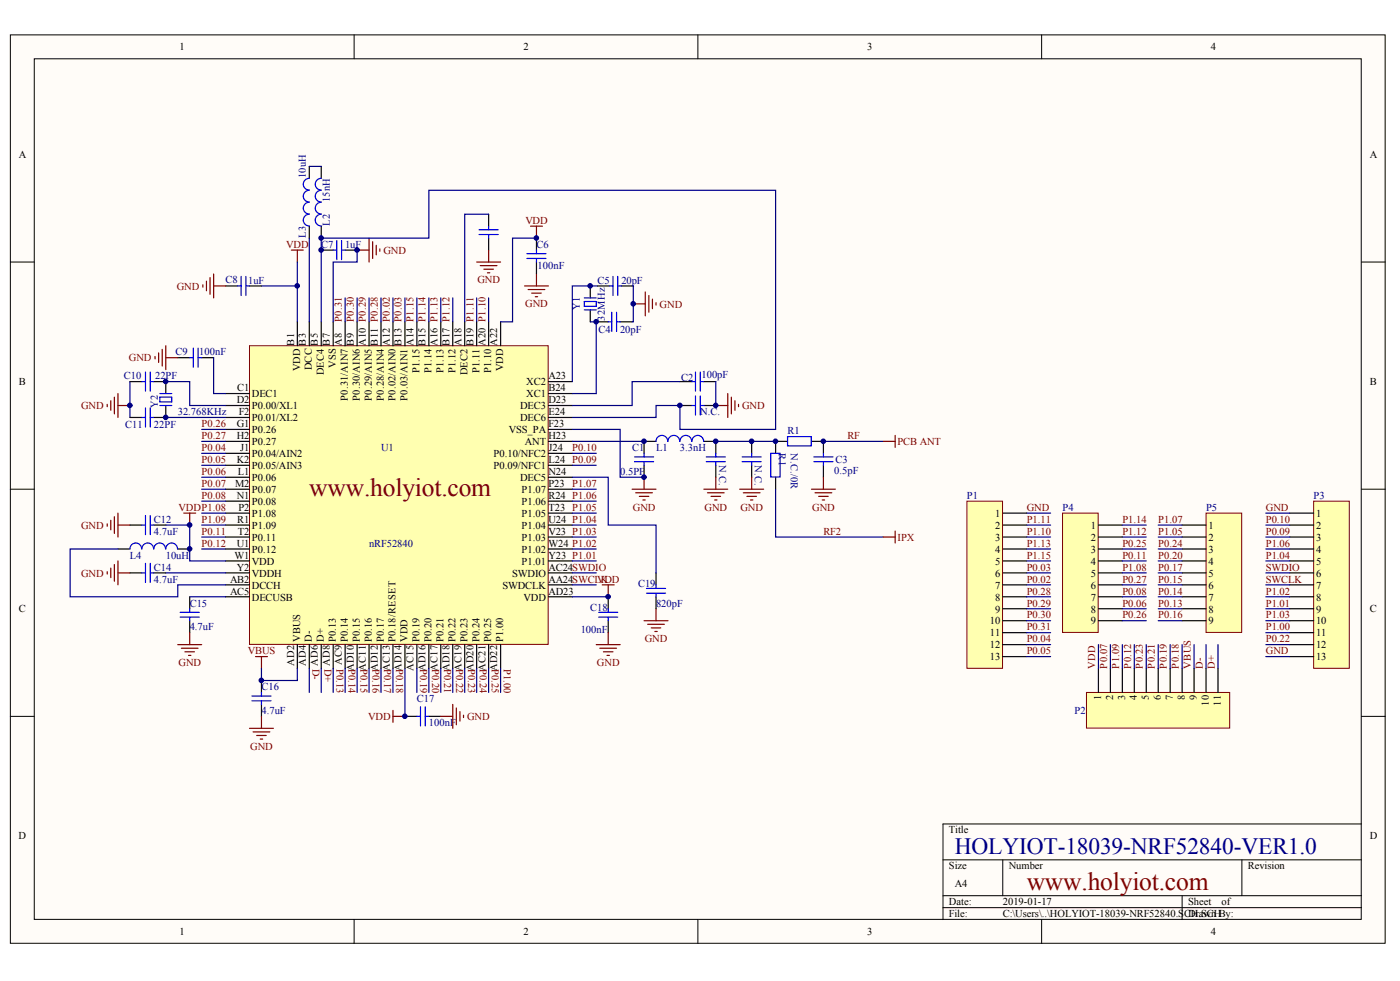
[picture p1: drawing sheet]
<svg xmlns="http://www.w3.org/2000/svg" width="291mm" height="204mm" viewBox="0 0 291 204" stroke-linecap="round" stroke-linejoin="round" font-family="sans-serif">
<g fill="#fffcf8" stroke="#000" stroke-width=".21">
<path d="M2.2 7.2h285.8v188.9h-285.8z"/>
<path d="M7.1 12.2h275.9v178.9h-275.9z"/>
</g>
<g fill="none" stroke="#000" stroke-width=".21">
<path d="M73.6 7.2v5M145.1 7.2v5M216.5 7.2v5M2.2 54.5h4.9M283 54.5h5M2.2 101.7h4.9M283 101.7h5M2.2 148.9h4.9M283 148.9h5M196 178.7h87M208.5 178.7v7.5M258.2 178.7v7.5"/>
<path d="M283 171.3h-87v19.8M73.6 191.1v5M145.1 191.1v5M196 186.2h87M196 188.7h87M216.5 191.1v5M245.7 186.2v4.9"/>
</g>
<path d="M51.9 71.9h62.1v62h-62.1z" fill="#ffffb0" stroke="#800000" stroke-width=".21"/>
<g fill="none" stroke="#000" stroke-width=".25">
<path d="M64.3 34.6v2.5M66.8 34.6v2.5M46.9 59.4h2.5M51.9 59.4h2.5M64.3 47v2.5M66.8 47v2.5M66.8 52h2.5M71.8 52h2.4M101.6 49.5v2.5M111.5 49.5v2.5M111.5 54.5v2.5M122.7 59.4v2.5"/>
<path d="M124.2 59.4h2.5M129.2 59.4h2.5M27 79.3h2.5M32 79.3h2.5v2.5M37 74.3h2.4M41.9 74.3h2.5M61.8 66.9v5M64.3 66.9v5M66.8 66.9v5M69.3 66.9v5M71.8 66.9v5M74.2 66.9v5"/>
<path d="M76.7 66.9v5M79.2 66.9v5M81.7 66.9v5M84.2 66.9v5M86.7 66.9v5M89.2 66.9v5M91.6 66.9v5M94.1 66.9v5M96.6 66.9v5M99.1 66.9v5M101.6 66.9v5M104.1 66.9v5"/>
<path d="M114 79.3h5M122.7 64.4v2.5M124 66.9h2.4M128.9 66.9h2.5M141.4 79.3h2.4M146.3 79.3h2.5M27 86.8h2.5M34.5 84.3v2.5h-2.5M46.9 81.8h5M46.9 84.3h5M46.9 86.8h5M46.9 89.3h5"/>
<path d="M46.9 91.7h5M46.9 94.2h5M46.9 96.7h5M46.9 99.2h5M114 81.8h5M114 84.3h5M114 86.8h5M114 89.3h5M114 91.7h5M114 94.2h5M114 96.7h5M114 99.2h5"/>
<path d="M133.9 96.7v2.5M136.4 91.7h-2.5v2.5M141.4 84.3h2.4M146.3 84.3h2.5M146.3 91.7h2.5M148.8 96.7v2.5M156.3 96.7v2.5M161.2 99.2v2.5M163.7 91.7h-2.5v2.5M168.7 91.7h2.5v2.5M171.2 96.7v2.5M27 109.1h2.5"/>
<path d="M27 119.1h2.5M32 109.1h2.5M32 119.1h2.5M46.9 101.7h5M46.9 104.2h5M46.9 106.7h5M46.9 109.1h5M46.9 111.6h5M46.9 114.1h5M46.9 116.6h5M46.9 119.1h5M114 101.7h5"/>
<path d="M114 104.2h5M114 106.7h5M114 109.1h5M114 111.6h5M114 114.1h5M114 116.6h5M114 119.1h5M39.4 124v2.5M39.4 129v2.5M46.9 121.6h5M46.9 124h5M61.8 134v5"/>
<path d="M64.3 134v5M66.8 134v5M69.3 134v5M71.8 134v5M74.2 134v5M76.7 134v5M79.2 134v5M81.7 134v5M84.2 134v5M86.7 134v5M89.2 134v5M91.6 134v5"/>
<path d="M94.1 134v5M96.6 134v5M99.1 134v5M101.6 134v5M104.1 134v5M114 121.6h5M114 124h5M126.4 124v2.5M126.4 129v2.5M54.4 141.4v2.5M54.4 146.4v2.5M84.2 148.9h2.5"/>
<path d="M89.2 148.9h2.4"/>
</g>
<g fill="none" stroke="#00f" stroke-width=".25">
<path d="M64.3 39.6a1.22 1.22 0 0 0-1.2 1.2 1.22 1.22 0 0 0 1.2 1.2M64.3 37.1a1.22 1.22 0 0 0-1.2 1.2 1.22 1.22 0 0 0 1.2 1.2M66.8 39.6a1.22 1.22 0 0 0-1.3 1.2 1.22 1.22 0 0 0 1.3 1.2M66.8 37.1a1.22 1.22 0 0 0-1.3 1.2 1.22 1.22 0 0 0 1.3 1.2M49.4 59.4h.7M50.1 57.4v4M51.1 59.4h.8M51.1 57.4v4M64.3 44.5a1.22 1.22 0 0 0-1.2 1.2 1.22 1.22 0 0 0 1.2 1.3M64.3 42a1.22 1.22 0 0 0-1.2 1.3 1.22 1.22 0 0 0 1.2 1.2M66.8 44.5a1.22 1.22 0 0 0-1.3 1.2 1.22 1.22 0 0 0 1.3 1.3M66.8 42a1.22 1.22 0 0 0-1.3 1.3 1.22 1.22 0 0 0 1.3 1.2"/>
<path d="M69.3 52h.7M70 50v4M71 50v4M71 52h.8M99.6 48.8h4M99.6 47.8h4M101.6 48.8v.7M109.5 53.7h4M109.5 52.7h4M111.5 52v.7M111.5 53.7v.8M126.7 59.4h.7"/>
<path d="M127.4 57.4v4M128.4 57.4v4M128.4 59.4h.8M29.5 79.3h.7M30.2 77.3v4M31.2 79.3h.8M31.2 77.3v4M39.4 74.3h.8M40.2 72.4v3.9M41.2 72.4v3.9M41.2 74.3h.7M121.5 62.7h2.5v1h-2.5z"/>
<path d="M121.5 61.9h2.5M121.5 64.4h2.5M126.4 66.9h.8M127.2 64.9v4M128.2 64.9v4M128.2 66.9h.7M143.8 79.3h.8M144.6 77.3v4M145.6 77.3v4M145.6 79.3h.7M29.5 86.8h.7M30.2 84.8v4"/>
<path d="M31.2 84.8v4M31.2 86.8h.8M33.2 82.5h2.5v1h-2.5zM33.2 84.3h2.5M33.2 81.8h2.5M131.9 96h4M131.9 95h4M133.9 94.2v.8M133.9 96v.7M138.8 91.7a1.22 1.22 0 0 0-1.2-1.2 1.22 1.22 0 0 0-1.2 1.2M141.3 91.7a1.22 1.22 0 0 0-1.2-1.2 1.22 1.22 0 0 0-1.2 1.2M143.8 91.7a1.22 1.22 0 0 0-1.2-1.2 1.22 1.22 0 0 0-1.2 1.2"/>
<path d="M143.8 84.3h.8M144.6 82.3v4M145.6 82.3v4M145.6 84.3h.7M146.3 91.7a1.22 1.22 0 0 0-1.2-1.2 1.22 1.22 0 0 0-1.3 1.2M146.8 96h4M146.8 95h4M148.8 96v.7M154.3 96h4M154.3 95h4M156.3 96v.7M160.2 94.2h2v4.9h-2z"/>
<path d="M163.7 90.7h4.9v2h-4.9zM169.2 96h4M169.2 95h4M171.2 94.2v.8M171.2 96v.7M29.5 119.1h.7M29.5 109.1h.7M30.2 107.2v3.9M30.2 117.1v4M31.2 107.2v3.9M31.2 117.1v4M31.2 119.1h.8"/>
<path d="M31.2 109.1h.8M37.4 127.3h4M37.4 128.3h4M39.4 126.5v.8M39.4 128.3v.7M124.4 127.3h4M124.4 128.3h4M126.4 126.5v.8M126.4 128.3v.7M52.4 144.7h3.9M52.4 145.7h3.9M54.4 143.9v.8"/>
<path d="M54.4 145.7v.7M86.7 148.9h.7M87.4 146.9v4M88.4 146.9v4M88.4 148.9h.8"/>
</g>
<g fill="none" stroke="#800000" stroke-width=".25">
<path d="M42.2 59.2v.5M42.9 58.4v2M43.7 57.7v3.5M44.4 57v4.9M44.4 59.4h2.5M60.6 52h2.5M61.8 52v2.5M74.2 52h2.5M76.7 49.5v5M77.5 50.2v3.5M78.2 51v2M79 51.7v.5"/>
<path d="M99.1 54.5h5M99.8 55.2h3.5M100.6 56h2M101.3 56.7h.5M101.6 52v2.5M109 59.4h5M110.3 47h2.5M111.5 47v2.5M111.5 57v2.4M32.2 74.1v.5M33 73.4v1.9M33.7 72.6v3.5"/>
<path d="M34.5 71.9v4.9M34.5 74.3h2.5M109.8 60.2h3.5M110.5 60.9h2M111.3 61.7h.5M131.7 63.2h2.4M134.1 60.7v4.9M134.9 61.4v3.5M135.6 62.2v2M136.4 62.9v.5M22.3 84v.5M23 83.3v2"/>
<path d="M23.8 82.5v3.5M24.5 84.3h2.5M24.5 81.8v5M133.9 99.2v2.5M148.8 99.2v2.5M148.8 84.3h2.5M151.3 81.8v5M152 82.5v3.5M152.8 83.3v2M153.5 84v.5M156.3 99.2v2.5M171.2 99.2v2.5"/>
<path d="M183.6 91.7h2.5M186.1 90.5v2.5M22.3 108.9v.5M22.3 118.8v.5M23 108.1v2M23 118.1v2M23.8 107.4v3.5M23.8 117.3v3.5M24.5 106.7v4.9M24.5 116.6v5M24.5 119.1h2.5M24.5 109.1h2.5"/>
<path d="M38.2 106.7h2.5M39.4 106.7v2.4M131.4 101.7h5M132.2 102.4h3.4M132.9 103.2h2M133.6 103.9h.5M146.3 101.7h5M147.1 102.4h3.4M147.8 103.2h2M148.6 103.9h.5M153.8 101.7h5M154.5 102.4h3.5"/>
<path d="M155.3 103.2h2M156 103.9h.5M168.7 101.7h5M169.4 102.4h3.5M170.2 103.2h2M170.9 103.9h.5M183.6 111.6h2.5M186.1 110.4v2.5M37 134h4.9M37.7 134.7h3.5M38.4 135.5h2M39.2 136.2h.5"/>
<path d="M39.4 131.5v2.5M53.1 136.5h2.5M54.4 136.5v2.5M124 134h4.9M124.7 134.7h3.5M125.2 121.6h2.5M125.4 135.5h2M126.2 136.2h.5M126.4 121.6v2.4M126.4 131.5v2.5M133.9 129h5M134.6 129.8h3.5"/>
<path d="M135.4 130.5h2M136.1 131.3h.5M136.4 126.5v2.5M51.9 151.4h4.9M52.6 152.1h3.5M53.4 152.9h1.9M54.1 153.6h.5M54.4 148.9v2.5M81.7 148.9h2.5M81.7 147.7v2.4M91.6 148.9h2.5M94.1 146.4v5"/>
<path d="M94.9 147.2v3.4M95.6 147.9v2M96.4 148.7v.4"/>
</g>
<g fill="none" stroke="#000080" stroke-width=".25">
<path d="M64.3 34.6h2.5M111.5 49.5h-4.9v17.4h-2.5M124.2 59.4h-5.2v19.9M131.7 59.4v7.5h-.3M27 79.3v7.5M34.5 79.3h4.9v5h7.5M44.4 74.3v7.5h2.5M122.7 66.9h1.3v14.9h-5M141.4 79.3h-10v5h-12.4M148.8 79.3v5M34.5 86.8h12.4M119 89.3h9.9v9.9h5"/>
<path d="M119 91.7h14.9M148.8 91.7h12.4M171.2 91.7h12.4M161.2 101.7v9.9h22.4M54.4 139v2.4h7.4v-2.4M84.2 139v9.9M119 124h7.4"/>
</g>
<path d="M225.9 143.9h29.7v7.4h-29.7z" fill="#ffffb0" stroke="#800000" stroke-width=".21"/>
<path d="M228.3 139v4.9M230.8 139v4.9M233.3 139v4.9M235.8 139v4.9M238.3 139v4.9M240.8 139v4.9M243.3 139v4.9M245.7 139v4.9M248.2 139v4.9M250.7 139v4.9M253.2 139v4.9" fill="none" stroke="#000" stroke-width=".25"/>
<path d="M201 104.2h7.4v34.7h-7.4z" fill="#ffffb0" stroke="#800000" stroke-width=".21"/>
<g fill="none" stroke="#000" stroke-width=".25">
<path d="M208.5 106.7h4.9M208.5 109.1h4.9M208.5 111.6h4.9M208.5 114.1h4.9M208.5 116.6h4.9M208.5 119.1h4.9M208.5 121.6h4.9M208.5 124h4.9M208.5 126.5h4.9M208.5 129h4.9M208.5 131.5h4.9M208.5 134h4.9"/>
<path d="M208.5 136.5h4.9"/>
</g>
<path d="M273.1 104.2h7.4v34.7h-7.4z" fill="#ffffb0" stroke="#800000" stroke-width=".21"/>
<g fill="none" stroke="#000" stroke-width=".25">
<path d="M268.1 106.7h5M268.1 109.1h5M268.1 111.6h5M268.1 114.1h5M268.1 116.6h5M268.1 119.1h5M268.1 121.6h5M268.1 124h5M268.1 126.5h5M268.1 129h5M268.1 131.5h5M268.1 134h5"/>
<path d="M268.1 136.5h5"/>
</g>
<path d="M220.9 106.7h7.4v24.8h-7.4z" fill="#ffffb0" stroke="#800000" stroke-width=".21"/>
<path d="M228.3 109.1h5M228.3 111.6h5M228.3 114.1h5M228.3 116.6h5M228.3 119.1h5M228.3 121.6h5M228.3 124h5M228.3 126.5h5M228.3 129h5" fill="none" stroke="#000" stroke-width=".25"/>
<path d="M250.7 106.7h7.4v24.8h-7.4z" fill="#ffffb0" stroke="#800000" stroke-width=".21"/>
<g fill="none" stroke="#000" stroke-width=".25">
<path d="M24.5 114.1h2.5M37 114.1h2.4M136.4 119.1v2.5M245.7 109.1h5M245.7 111.6h5M245.7 114.1h5M245.7 116.6h5M245.7 119.1h5M136.4 124v2.5M245.7 121.6h5M245.7 124h5M245.7 126.5h5"/>
<path d="M245.7 129h5"/>
</g>
<path d="M29.4 114.1a1.22 1.22 0 0 0-1.2-1.2 1.22 1.22 0 0 0-1.2 1.2M31.9 114.1a1.22 1.22 0 0 0-1.2-1.2 1.22 1.22 0 0 0-1.2 1.2M34.4 114.1a1.22 1.22 0 0 0-1.2-1.2 1.22 1.22 0 0 0-1.2 1.2M36.9 114.1a1.22 1.22 0 0 0-1.2-1.2 1.22 1.22 0 0 0-1.2 1.2M134.4 122.3h4M134.4 123.3h4M136.4 121.6v.7M136.4 123.3v.7" fill="none" stroke="#00f" stroke-width=".25"/>
<g fill="none" stroke="#000080" stroke-width=".25">
<path d="M54.4 59.4h7.4M61.8 54.5v12.4M64.3 49.5v17.4M74.2 52v2.5h-4.9v12.4M101.6 44.5h-5v22.4M66.8 66.9v-17.4h22.4v-9.9h72v49.7h-19.8v-5h-5v2.5h-17.4M71.8 61.9v5M74.2 61.9v5M76.7 61.9v5M79.2 61.9v5M81.7 61.9v5M84.2 61.9v5"/>
<path d="M86.7 61.9v5M89.2 61.9v5M91.6 61.9v5M94.1 61.9v5M99.1 61.9v5M101.6 61.9v5M41.9 94.2h5M41.9 96.7h5M41.9 89.3h5M41.9 91.7h5M41.9 99.2h5M119 99.2h7.4v9.9h10v10"/>
<path d="M119 94.2h5M119 96.7h5M24.5 114.1h-9.9v9.9h22.4v-2.4h9.9M34.5 109.1h4.9v7.5h7.5M34.5 119.1h12.4M41.9 106.7h5M41.9 109.1h5M41.9 111.6h5M41.9 114.1h5M41.9 101.7h5M41.9 104.2h5M119 106.7h5"/>
<path d="M119 109.1h5M119 111.6h5M119 114.1h5M119 116.6h5M119 119.1h5M119 101.7h5M119 104.2h5M213.4 106.7h5M213.4 109.1h5M213.4 111.6h5M213.4 114.1h5M213.4 116.6h5"/>
<path d="M213.4 119.1h5M233.3 109.1h5M233.3 111.6h5M233.3 114.1h5M233.3 116.6h5M233.3 119.1h5M240.8 109.1h4.9M240.8 111.6h4.9M240.8 114.1h4.9M240.8 116.6h4.9M240.8 119.1h4.9M263.1 106.7h5"/>
<path d="M263.1 109.1h5M263.1 111.6h5M263.1 114.1h5M263.1 116.6h5M263.1 119.1h5M39.4 124h7.5M64.3 139v4.9M66.8 139v4.9M69.3 139v4.9M71.8 139v4.9M74.2 139v4.9M76.7 139v4.9"/>
<path d="M79.2 139v4.9M81.7 139v4.9M86.7 139v4.9M89.2 139v4.9M91.6 139v4.9M94.1 139v4.9M96.6 139v4.9M99.1 139v4.9M101.6 139v4.9M104.1 139v4.9M119 121.6h5M213.4 121.6h5"/>
<path d="M213.4 124h5M213.4 126.5h5M213.4 129h5M213.4 131.5h5M213.4 134h5M213.4 136.5h5M228.3 134v5M230.8 134v5M233.3 121.6h5M233.3 124h5M233.3 126.5h5M233.3 129h5"/>
<path d="M233.3 134v5M235.8 134v5M238.3 134v5M240.8 121.6h4.9M240.8 124h4.9M240.8 126.5h4.9M240.8 129h4.9M240.8 134v5M243.3 134v5M245.7 134v5M248.2 134v5M250.7 134v5"/>
<path d="M253.2 134v5M263.1 121.6h5M263.1 124h5M263.1 126.5h5M263.1 129h5M263.1 131.5h5M263.1 134h5M263.1 136.5h5"/>
</g>
<g fill="#000080" stroke="#000080" stroke-width=".21">
<circle cx="27" cy="84.3" r=".47"/>
<circle cx="34.4" cy="86.7" r=".47"/>
<circle cx="34.4" cy="79.3" r=".47"/>
<circle cx="39.4" cy="114.1" r=".47"/>
<circle cx="39.4" cy="109.1" r=".47"/>
<circle cx="54.3" cy="141.4" r=".47"/>
<circle cx="61.8" cy="59.4" r=".47"/>
<circle cx="66.8" cy="52" r=".47"/>
<circle cx="66.8" cy="49.5" r=".47"/>
<circle cx="74.2" cy="52" r=".47"/>
<circle cx="84.2" cy="148.9" r=".47"/>
<circle cx="111.5" cy="49.5" r=".47"/>
<circle cx="122.7" cy="59.4" r=".47"/>
<circle cx="123.9" cy="66.9" r=".47"/>
<circle cx="126.4" cy="124" r=".47"/>
<circle cx="131.6" cy="63.1" r=".47"/>
<circle cx="133.9" cy="99.2" r=".47"/>
<circle cx="133.9" cy="91.7" r=".47"/>
<circle cx="141.3" cy="84.3" r=".47"/>
<circle cx="148.8" cy="84.3" r=".47"/>
<circle cx="161.2" cy="91.7" r=".47"/>
<circle cx="171.2" cy="91.7" r=".47"/>
</g>
<g font-size="5.3" fill="#800000">
<text x="64.3" y="103">www.holyiot.com</text>
<text x="213.4" y="185">www.holyiot.com</text>
</g>
<text font-size="4.9" fill="#000080" x="198.5" y="177.6">HOLYIOT-18039-NRF52840-VER1.0</text>
<g font-size="3.5" fill="#000080">
<text x="148.2" y="93.8">PI301</text>
<text x="155.6" y="93.8">PI201</text>
</g>
<text font-size="2.5" fill="#00f" x="102" y="46.9">CO4</text>
<g font-size="2.2">
<text x="37.4" y="10.5">1</text>
<text x="108.8" y="10.5">2</text>
<text x="180.3" y="10.5">3</text>
<text x="251.7" y="10.5">4</text>
<text x="3.9" y="32.8">A</text>
<text x="284.8" y="32.8">A</text>
<text x="61.1" y="71.9" transform="rotate(-90 61.1 71.9)">B1</text>
<text x="63.6" y="71.9" transform="rotate(-90 63.6 71.9)">B3</text>
<text x="66.1" y="71.9" transform="rotate(-90 66.1 71.9)">B5</text>
<text x="68.6" y="71.9" transform="rotate(-90 68.6 71.9)">B7</text>
<text x="71.1" y="71.9" transform="rotate(-90 71.1 71.9)">A8</text>
<text x="73.6" y="71.9" transform="rotate(-90 73.6 71.9)">B9</text>
<text x="76" y="71.9" transform="rotate(-90 76 71.9)">A10 P0.29</text>
<text x="78.5" y="71.9" transform="rotate(-90 78.5 71.9)">B11 P0.28</text>
<text x="81" y="71.9" transform="rotate(-90 81 71.9)">A12 P0.02</text>
<text x="83.5" y="71.9" transform="rotate(-90 83.5 71.9)">B13 P0.03</text>
<text x="86" y="71.9" transform="rotate(-90 86 71.9)">A14 P1.15</text>
<text x="88.5" y="71.9" transform="rotate(-90 88.5 71.9)">B15 P1.14</text>
<text x="91" y="71.9" transform="rotate(-90 91 71.9)">A16 P1.13</text>
<text x="93.4" y="71.9" transform="rotate(-90 93.4 71.9)">B17 P1.12</text>
<text x="95.9" y="71.9" transform="rotate(-90 95.9 71.9)">A18</text>
<text x="98.4" y="71.9" transform="rotate(-90 98.4 71.9)">B19 P1.11</text>
<text x="100.9" y="71.9" transform="rotate(-90 100.9 71.9)">A20 P1.10</text>
<text x="103.4" y="71.9" transform="rotate(-90 103.4 71.9)">A22</text>
<text x="62.4" y="77.2" transform="rotate(-90 62.4 77.2)">VDD</text>
<text x="64.9" y="77" transform="rotate(-90 64.9 77)">DCC</text>
<text x="69.8" y="76.5" transform="rotate(-90 69.8 76.5)">VSS</text>
<text x="87.2" y="77.6" transform="rotate(-90 87.2 77.6)">P1.15</text>
<text x="89.7" y="77.6" transform="rotate(-90 89.7 77.6)">P1.14</text>
<text x="92.2" y="77.6" transform="rotate(-90 92.2 77.6)">P1.13</text>
<text x="94.7" y="77.6" transform="rotate(-90 94.7 77.6)">P1.12</text>
<text x="99.7" y="77.6" transform="rotate(-90 99.7 77.6)">P1.11</text>
<text x="102.1" y="77.6" transform="rotate(-90 102.1 77.6)">P1.10</text>
<text x="104.6" y="77.2" transform="rotate(-90 104.6 77.2)">VDD</text>
<text x="3.9" y="80">B</text>
<text x="49.2" y="83.8">D2</text>
<text x="49.3" y="81.3">C1</text>
<text x="52.4" y="82.6">DEC1</text>
<text x="67.3" y="78" transform="rotate(-90 67.3 78)">DEC4</text>
<text x="72.3" y="83.3" transform="rotate(-90 72.3 83.3)">P0.31/AIN7</text>
<text x="74.8" y="83.3" transform="rotate(-90 74.8 83.3)">P0.30/AIN6</text>
<text x="77.3" y="83.3" transform="rotate(-90 77.3 83.3)">P0.29/AIN5</text>
<text x="79.8" y="83.3" transform="rotate(-90 79.8 83.3)">P0.28/AIN4</text>
<text x="82.3" y="83.3" transform="rotate(-90 82.3 83.3)">P0.02/AIN0</text>
<text x="84.7" y="83.3" transform="rotate(-90 84.7 83.3)">P0.03/AIN1</text>
<text x="97.2" y="78" transform="rotate(-90 97.2 78)">DEC2</text>
<text x="109.4" y="82.6">XC1</text>
<text x="109.4" y="80.1">XC2</text>
<text x="114" y="83.8">D23</text>
<text x="114" y="81.3">B24</text>
<text x="114" y="78.9">A23</text>
<text x="284.8" y="80">B</text>
<text x="49.2" y="88.8">G1</text>
<text x="49.6" y="86.3">F2</text>
<text x="52.4" y="85.1">P0.00/XL1</text>
<text x="52.4" y="87.6">P0.01/XL2</text>
<text x="108.1" y="87.6">DEC6</text>
<text x="108.1" y="85.1">DEC3</text>
<text x="114" y="88.8">F23</text>
<text x="114" y="86.3">E24</text>
<text x="49.2" y="91.3">H2</text>
<text x="49.9" y="93.8">J1</text>
<text x="52.4" y="90">P0.26</text>
<text x="52.4" y="92.5">P0.27</text>
<text x="52.4" y="95">P0.04/AIN2</text>
<text x="102.6" y="95">P0.10/NFC2</text>
<text x="105.8" y="90">VSS_PA</text>
<text x="109.1" y="92.5">ANT</text>
<text x="114" y="93.8">J24</text>
<text x="114" y="91.3">H23</text>
<text x="48.9" y="101.2">M2</text>
<text x="49.2" y="96.3">K2</text>
<text x="49.5" y="98.7">L1</text>
<text x="52.4" y="97.5">P0.05/AIN3</text>
<text x="52.4" y="100">P0.06</text>
<text x="102.6" y="97.5">P0.09/NFC1</text>
<text x="108.1" y="100">DEC5</text>
<text x="114" y="101.2">P23</text>
<text x="114" y="98.7">N24</text>
<text x="114" y="96.3">L24 P0.09</text>
<text x="49.2" y="103.7">N1</text>
<text x="49.6" y="106.2">P2</text>
<text x="52.4" y="102.5">P0.07</text>
<text x="52.4" y="104.9">P0.08</text>
<text x="52.4" y="107.4">P1.08</text>
<text x="108.4" y="107.4">P1.05</text>
<text x="108.4" y="104.9">P1.06</text>
<text x="108.4" y="102.5">P1.07</text>
<text x="114" y="106.2">T23 P1.05</text>
<text x="114" y="103.7">R24 P1.06</text>
<text x="206.9" y="107.4">1</text>
<text x="273.6" y="107.4">1</text>
<text x="49.2" y="113.6">U1</text>
<text x="49.3" y="108.7">R1</text>
<text x="49.5" y="111.2">T2</text>
<text x="52.4" y="109.9">P1.09</text>
<text x="52.4" y="112.4">P0.11</text>
<text x="108.4" y="112.4">P1.03</text>
<text x="108.4" y="109.9">P1.04</text>
<text x="114" y="113.6">W24 P1.02</text>
<text x="114" y="111.2">V23 P1.03</text>
<text x="114" y="108.7">U24 P1.04</text>
<text x="206.9" y="109.9">2</text>
<text x="206.9" y="112.4">3</text>
<text x="226.8" y="109.9">1</text>
<text x="226.8" y="112.4">2</text>
<text x="251.2" y="109.9">1</text>
<text x="251.2" y="112.4">2</text>
<text x="273.6" y="109.9">2</text>
<text x="273.6" y="112.4">3</text>
<text x="48.7" y="116.1">W1</text>
<text x="49.2" y="118.6">Y2</text>
<text x="52.4" y="114.9">P0.12</text>
<text x="52.4" y="117.4">VDD</text>
<text x="52.4" y="119.9">VDDH</text>
<text x="106.5" y="119.9">SWDIO</text>
<text x="108.4" y="117.4">P1.01</text>
<text x="108.4" y="114.9">P1.02</text>
<text x="114" y="118.6">AC24SWDIO</text>
<text x="114" y="116.1">Y23 P1.01</text>
<text x="206.9" y="114.9">4</text>
<text x="206.9" y="117.4">5</text>
<text x="206.9" y="119.9">6</text>
<text x="226.8" y="114.9">3</text>
<text x="226.8" y="117.4">4</text>
<text x="226.8" y="119.9">5</text>
<text x="251.2" y="114.9">3</text>
<text x="251.2" y="117.4">4</text>
<text x="251.2" y="119.9">5</text>
<text x="273.6" y="114.9">4</text>
<text x="273.6" y="117.4">5</text>
<text x="273.6" y="119.9">6</text>
<text x="47.8" y="121.1">AB2</text>
<text x="47.8" y="123.6">AC5</text>
<text x="52.4" y="122.3">DCCH</text>
<text x="52.4" y="124.8">DECUSB</text>
<text x="104.4" y="122.3">SWDCLK</text>
<text x="108.9" y="124.8">VDD</text>
<text x="114" y="123.6">AD23</text>
<text x="114" y="121.1">AA24SWCLVKDD</text>
<text x="206.9" y="122.3">7</text>
<text x="206.9" y="124.8">8</text>
<text x="226.8" y="122.3">6</text>
<text x="226.8" y="124.8">7</text>
<text x="251.2" y="122.3">6</text>
<text x="251.2" y="124.8">7</text>
<text x="273.6" y="122.3">7</text>
<text x="273.6" y="124.8">8</text>
<text x="3.9" y="127.2">C</text>
<text x="205.8" y="129.8">10</text>
<text x="206.9" y="127.3">9</text>
<text x="226.8" y="127.3">8</text>
<text x="226.8" y="129.8">9</text>
<text x="251.2" y="127.3">8</text>
<text x="251.2" y="129.8">9</text>
<text x="273.6" y="127.3">9</text>
<text x="273.6" y="129.8">10</text>
<text x="284.8" y="127.2">C</text>
<text x="62.4" y="133.5" transform="rotate(-90 62.4 133.5)">VBUS</text>
<text x="64.9" y="133.5" transform="rotate(-90 64.9 133.5)">D-</text>
<text x="67.3" y="133.5" transform="rotate(-90 67.3 133.5)">D+</text>
<text x="69.8" y="133.5" transform="rotate(-90 69.8 133.5)">P0.13</text>
<text x="72.3" y="133.5" transform="rotate(-90 72.3 133.5)">P0.14</text>
<text x="74.8" y="133.5" transform="rotate(-90 74.8 133.5)">P0.15</text>
<text x="77.3" y="133.5" transform="rotate(-90 77.3 133.5)">P0.16</text>
<text x="79.8" y="133.5" transform="rotate(-90 79.8 133.5)">P0.17</text>
<text x="82.3" y="133.5" transform="rotate(-90 82.3 133.5)">P0.18/RESET</text>
<text x="84.7" y="133.5" transform="rotate(-90 84.7 133.5)">VDD</text>
<text x="87.2" y="133.5" transform="rotate(-90 87.2 133.5)">P0.19</text>
<text x="89.7" y="133.5" transform="rotate(-90 89.7 133.5)">P0.20</text>
<text x="92.2" y="133.5" transform="rotate(-90 92.2 133.5)">P0.21</text>
<text x="94.7" y="133.5" transform="rotate(-90 94.7 133.5)">P0.22</text>
<text x="97.2" y="133.5" transform="rotate(-90 97.2 133.5)">P0.23</text>
<text x="99.7" y="133.5" transform="rotate(-90 99.7 133.5)">P0.24</text>
<text x="102.1" y="133.5" transform="rotate(-90 102.1 133.5)">P0.25</text>
<text x="104.6" y="133.5" transform="rotate(-90 104.6 133.5)">P1.00</text>
<text x="205.8" y="132.3">11</text>
<text x="205.8" y="134.8">12</text>
<text x="205.8" y="137.3">13</text>
<text x="273.6" y="132.3">11</text>
<text x="273.6" y="134.8">12</text>
<text x="273.6" y="137.3">13</text>
<text x="61.1" y="138.3" transform="rotate(-90 61.1 138.3)">AD2</text>
<text x="63.6" y="138.3" transform="rotate(-90 63.6 138.3)">AD4</text>
<text x="66.1" y="138.3" transform="rotate(-90 66.1 138.3)">AD6</text>
<text x="68.6" y="138.3" transform="rotate(-90 68.6 138.3)">AD8</text>
<text x="71.1" y="138.2" transform="rotate(-90 71.1 138.2)">AC9</text>
<text x="73.6" y="139.5" transform="rotate(-90 73.6 139.5)">AD10</text>
<text x="76" y="139.4" transform="rotate(-90 76 139.4)">AC11</text>
<text x="78.5" y="139.5" transform="rotate(-90 78.5 139.5)">AD12</text>
<text x="81" y="139.4" transform="rotate(-90 81 139.4)">AC13</text>
<text x="83.5" y="139.5" transform="rotate(-90 83.5 139.5)">AD14</text>
<text x="86" y="139.4" transform="rotate(-90 86 139.4)">AC15</text>
<text x="88.5" y="139.5" transform="rotate(-90 88.5 139.5)">AD16</text>
<text x="91" y="139.4" transform="rotate(-90 91 139.4)">AC17</text>
<text x="93.4" y="139.5" transform="rotate(-90 93.4 139.5)">AD18</text>
<text x="95.9" y="139.4" transform="rotate(-90 95.9 139.4)">AC19</text>
<text x="98.4" y="139.5" transform="rotate(-90 98.4 139.5)">AD20</text>
<text x="100.9" y="139.4" transform="rotate(-90 100.9 139.4)">AC21</text>
<text x="103.4" y="139.5" transform="rotate(-90 103.4 139.5)">AD22</text>
<text x="228.9" y="145.6" transform="rotate(-90 228.9 145.6)">1</text>
<text x="231.4" y="145.6" transform="rotate(-90 231.4 145.6)">2</text>
<text x="233.9" y="145.6" transform="rotate(-90 233.9 145.6)">3</text>
<text x="236.4" y="145.6" transform="rotate(-90 236.4 145.6)">4</text>
<text x="238.9" y="145.6" transform="rotate(-90 238.9 145.6)">5</text>
<text x="241.3" y="145.6" transform="rotate(-90 241.3 145.6)">6</text>
<text x="243.8" y="145.6" transform="rotate(-90 243.8 145.6)">7</text>
<text x="246.3" y="145.6" transform="rotate(-90 246.3 145.6)">8</text>
<text x="248.8" y="145.6" transform="rotate(-90 248.8 145.6)">9</text>
<text x="251.3" y="146.7" transform="rotate(-90 251.3 146.7)">10</text>
<text x="253.8" y="146.7" transform="rotate(-90 253.8 146.7)">11</text>
<text x="197.3" y="173.2">Title</text>
<text x="3.9" y="174.5">D</text>
<text x="284.7" y="174.5">D</text>
<text x="197.3" y="180.7">Size</text>
<text x="198.5" y="184.4">A4</text>
<text x="209.7" y="180.7">Number</text>
<text x="259.4" y="180.7">Revision</text>
<text x="197.3" y="188.1">Date:</text>
<text x="197.3" y="190.6">File:</text>
<text x="208.5" y="188.1">2019-01-17</text>
<text x="208.5" y="190.6">C:\Users\..\HOLYIOT-18039-NRF52840.S</text>
<text x="246.2" y="190.6">CDrawn By:</text>
<text x="247" y="188.1">Sheet</text>
<text x="247.6" y="190.6">H.SCH</text>
<text x="254" y="188.1">of</text>
<text x="37.4" y="194.4">1</text>
<text x="108.8" y="194.4">2</text>
<text x="180.3" y="194.4">3</text>
<text x="251.7" y="194.4">4</text>
</g>
<g font-size="2.2" fill="#000080">
<text x="63.6" y="37.1" transform="rotate(-90 63.6 37.1)">10uH</text>
<text x="68.6" y="47" transform="rotate(-90 68.6 47)">L2</text>
<text x="68.6" y="42" transform="rotate(-90 68.6 42)">15nH</text>
<text x="63.6" y="49.5" transform="rotate(-90 63.6 49.5)">L3</text>
<text x="66.8" y="51.5">C7</text>
<text x="71.8" y="51.5">1uF</text>
<text x="111.5" y="51.5">C6</text>
<text x="46.9" y="58.7">C8</text>
<text x="51.6" y="59">1uF</text>
<text x="111.8" y="56">100nF</text>
<text x="124.2" y="59">C5</text>
<text x="129.2" y="59">20pF</text>
<text x="120.5" y="64.4" transform="rotate(-90 120.5 64.4)">Y1</text>
<text x="124.4" y="69.2">C4</text>
<text x="125.8" y="66.6" transform="rotate(-90 125.8 66.6)">32MHz</text>
<text x="128.9" y="69.2">20pF</text>
<text x="36.5" y="73.9">C9</text>
<text x="41.4" y="73.9">100nF</text>
<text x="25.8" y="78.9">C10</text>
<text x="32.2" y="78.9">22PF</text>
<text x="141.6" y="79.1">C2</text>
<text x="145.8" y="78.6">100pF</text>
<text x="26" y="89">C11</text>
<text x="32" y="89">22PF</text>
<text x="32.8" y="84.8" transform="rotate(-90 32.8 84.8)">Y2</text>
<text x="37" y="86.3">32.768KHz</text>
<text x="145.6" y="86.3">N.C.</text>
<text x="79.2" y="93.8">U1</text>
<text x="131.4" y="93.8">C1</text>
<text x="136.4" y="93.8">L1</text>
<text x="141.4" y="93.8">3.3nH</text>
<text x="161.9" y="94.2" transform="rotate(90 161.9 94.2)">R1</text>
<text x="163.7" y="90.3">R1</text>
<text x="164.4" y="94.2" transform="rotate(90 164.4 94.2)">N.C./0R</text>
<text x="128.9" y="98.7">0.5PF</text>
<text x="149.5" y="96.7" transform="rotate(90 149.5 96.7)">N.C.</text>
<text x="156.9" y="96.7" transform="rotate(90 156.9 96.7)">N.C.</text>
<text x="173.4" y="98.5">0.5pF</text>
<text x="173.7" y="96.3">C3</text>
<text x="201" y="103.7">P1</text>
<text x="220.9" y="106.2">P4</text>
<text x="250.7" y="106.2">P5</text>
<text x="273.1" y="103.7">P3</text>
<text x="32" y="108.7">C12</text>
<text x="32" y="111.2">4.7uF</text>
<text x="76.7" y="113.6">nRF52840</text>
<text x="27" y="116.1">L4</text>
<text x="32" y="118.6">C14</text>
<text x="34.5" y="116.1">10uH</text>
<text x="32" y="121.1">4.7uF</text>
<text x="132.7" y="122.1">C19</text>
<text x="39.4" y="126.1">C15</text>
<text x="39.4" y="131">4.7uF</text>
<text x="120.7" y="131.5">100nF</text>
<text x="122.7" y="127.1">C18</text>
<text x="136.4" y="126.1">820pF</text>
<text x="54.4" y="143.5">C16</text>
<text x="54.4" y="148.4">4.7uF</text>
<text x="86.7" y="146">C17</text>
<text x="223.4" y="148.4">P2</text>
<text x="89.2" y="150.9">100nF</text>
</g>
<g font-size="2.2" fill="#800000">
<text x="109.2" y="46.5">VDD</text>
<text x="59.5" y="51.5">VDD</text>
<text x="79.7" y="52.8">GND</text>
<text x="99.2" y="58.9">GND</text>
<text x="36.7" y="60.2">GND</text>
<text x="109.2" y="63.9">GND</text>
<text x="137.1" y="63.9">GND</text>
<text x="71.1" y="66.9" transform="rotate(-90 71.1 66.9)">P0.31</text>
<text x="73.6" y="66.9" transform="rotate(-90 73.6 66.9)">P0.30</text>
<text x="26.8" y="75.1">GND</text>
<text x="16.8" y="85.1">GND</text>
<text x="41.9" y="88.8">P0.26</text>
<text x="154.3" y="85.1">GND</text>
<text x="41.9" y="93.8">P0.04</text>
<text x="41.9" y="91.3">P0.27</text>
<text x="119" y="93.8">P0.10</text>
<text x="176.1" y="91.3">RF</text>
<text x="186.6" y="92.5">PCB ANT</text>
<text x="41.9" y="96.3">P0.05</text>
<text x="41.9" y="98.7">P0.06</text>
<text x="41.9" y="101.2">P0.07</text>
<text x="119" y="101.2">P1.07</text>
<text x="37.1" y="106.2">VDDP1.08</text>
<text x="41.9" y="103.7">P0.08</text>
<text x="131.6" y="106.1">GND</text>
<text x="146.5" y="106.1">GND</text>
<text x="153.9" y="106.1">GND</text>
<text x="168.8" y="106.1">GND</text>
<text x="213.4" y="106.2">GND</text>
<text x="263.1" y="106.2">GND</text>
<text x="16.8" y="109.9">GND</text>
<text x="41.9" y="111.2">P0.11</text>
<text x="41.9" y="108.7">P1.09</text>
<text x="41.9" y="113.6">P0.12</text>
<text x="171.2" y="111.2">RF2</text>
<text x="186.6" y="112.4">IPX</text>
<text x="213.4" y="108.7">P1.11</text>
<text x="213.4" y="111.2">P1.10</text>
<text x="213.4" y="113.6">P1.13</text>
<text x="233.3" y="113.6">P0.25</text>
<text x="233.3" y="111.2">P1.12</text>
<text x="233.3" y="108.7">P1.14</text>
<text x="240.8" y="108.7">P1.07</text>
<text x="240.8" y="111.2">P1.05</text>
<text x="240.8" y="113.6">P0.24</text>
<text x="263.1" y="113.6">P1.06</text>
<text x="263.1" y="111.2">P0.09</text>
<text x="263.1" y="108.7">P0.10</text>
<text x="16.8" y="119.9">GND</text>
<text x="213.4" y="116.1">P1.15</text>
<text x="213.4" y="118.6">P0.03</text>
<text x="233.3" y="118.6">P1.08</text>
<text x="233.3" y="116.1">P0.11</text>
<text x="240.8" y="116.1">P0.20</text>
<text x="240.8" y="118.6">P0.17</text>
<text x="263.1" y="118.6">SWDIO</text>
<text x="263.1" y="116.1">P1.04</text>
<text x="213.4" y="121.1">P0.02</text>
<text x="213.4" y="123.6">P0.28</text>
<text x="233.3" y="123.6">P0.08</text>
<text x="233.3" y="121.1">P0.27</text>
<text x="240.8" y="121.1">P0.15</text>
<text x="240.8" y="123.6">P0.14</text>
<text x="263.1" y="123.6">P1.02</text>
<text x="263.1" y="121.1">SWCLK</text>
<text x="213.4" y="126.1">P0.29</text>
<text x="213.4" y="128.6">P0.30</text>
<text x="213.4" y="131">P0.31</text>
<text x="233.3" y="128.6">P0.26</text>
<text x="233.3" y="126.1">P0.06</text>
<text x="240.8" y="126.1">P0.13</text>
<text x="240.8" y="128.6">P0.16</text>
<text x="263.1" y="131">P1.00</text>
<text x="263.1" y="128.6">P1.03</text>
<text x="263.1" y="126.1">P1.01</text>
<text x="51.5" y="136">VBUS</text>
<text x="134" y="133.5">GND</text>
<text x="213.4" y="133.5">P0.04</text>
<text x="213.4" y="136">P0.05</text>
<text x="263.1" y="136">GND</text>
<text x="263.1" y="133.5">P0.22</text>
<text x="37.1" y="138.4">GND</text>
<text x="65" y="139" transform="rotate(90 65 139)">D-</text>
<text x="67.5" y="139" transform="rotate(90 67.5 139)">D+</text>
<text x="69.9" y="139" transform="rotate(90 69.9 139)">P0.13</text>
<text x="72.4" y="139" transform="rotate(90 72.4 139)">P0.14</text>
<text x="74.9" y="139" transform="rotate(90 74.9 139)">P0.15</text>
<text x="77.4" y="139" transform="rotate(90 77.4 139)">P0.16</text>
<text x="79.9" y="139" transform="rotate(90 79.9 139)">P0.17</text>
<text x="82.4" y="139" transform="rotate(90 82.4 139)">P0.18</text>
<text x="87.3" y="139" transform="rotate(90 87.3 139)">P0.19</text>
<text x="89.8" y="139" transform="rotate(90 89.8 139)">P0.20</text>
<text x="92.3" y="139" transform="rotate(90 92.3 139)">P0.21</text>
<text x="94.8" y="139" transform="rotate(90 94.8 139)">P0.22</text>
<text x="97.3" y="139" transform="rotate(90 97.3 139)">P0.23</text>
<text x="99.8" y="139" transform="rotate(90 99.8 139)">P0.24</text>
<text x="102.3" y="139" transform="rotate(90 102.3 139)">P0.25</text>
<text x="104.7" y="139" transform="rotate(90 104.7 139)">P1.00</text>
<text x="124.1" y="138.4">GND</text>
<text x="227.7" y="139" transform="rotate(-90 227.7 139)">VDD</text>
<text x="230.2" y="139" transform="rotate(-90 230.2 139)">P0.07</text>
<text x="232.6" y="139" transform="rotate(-90 232.6 139)">P1.09</text>
<text x="235.1" y="139" transform="rotate(-90 235.1 139)">P0.12</text>
<text x="237.6" y="139" transform="rotate(-90 237.6 139)">P0.23</text>
<text x="240.1" y="139" transform="rotate(-90 240.1 139)">P0.21</text>
<text x="242.6" y="139" transform="rotate(-90 242.6 139)">P0.19</text>
<text x="245.1" y="139" transform="rotate(-90 245.1 139)">P0.18</text>
<text x="247.6" y="139" transform="rotate(-90 247.6 139)">VBUS</text>
<text x="250" y="139" transform="rotate(-90 250 139)">D-</text>
<text x="252.5" y="139" transform="rotate(-90 252.5 139)">D+</text>
<text x="76.5" y="149.7">VDD</text>
<text x="97.1" y="149.7">GND</text>
<text x="52" y="155.8">GND</text>
</g>
</svg>
